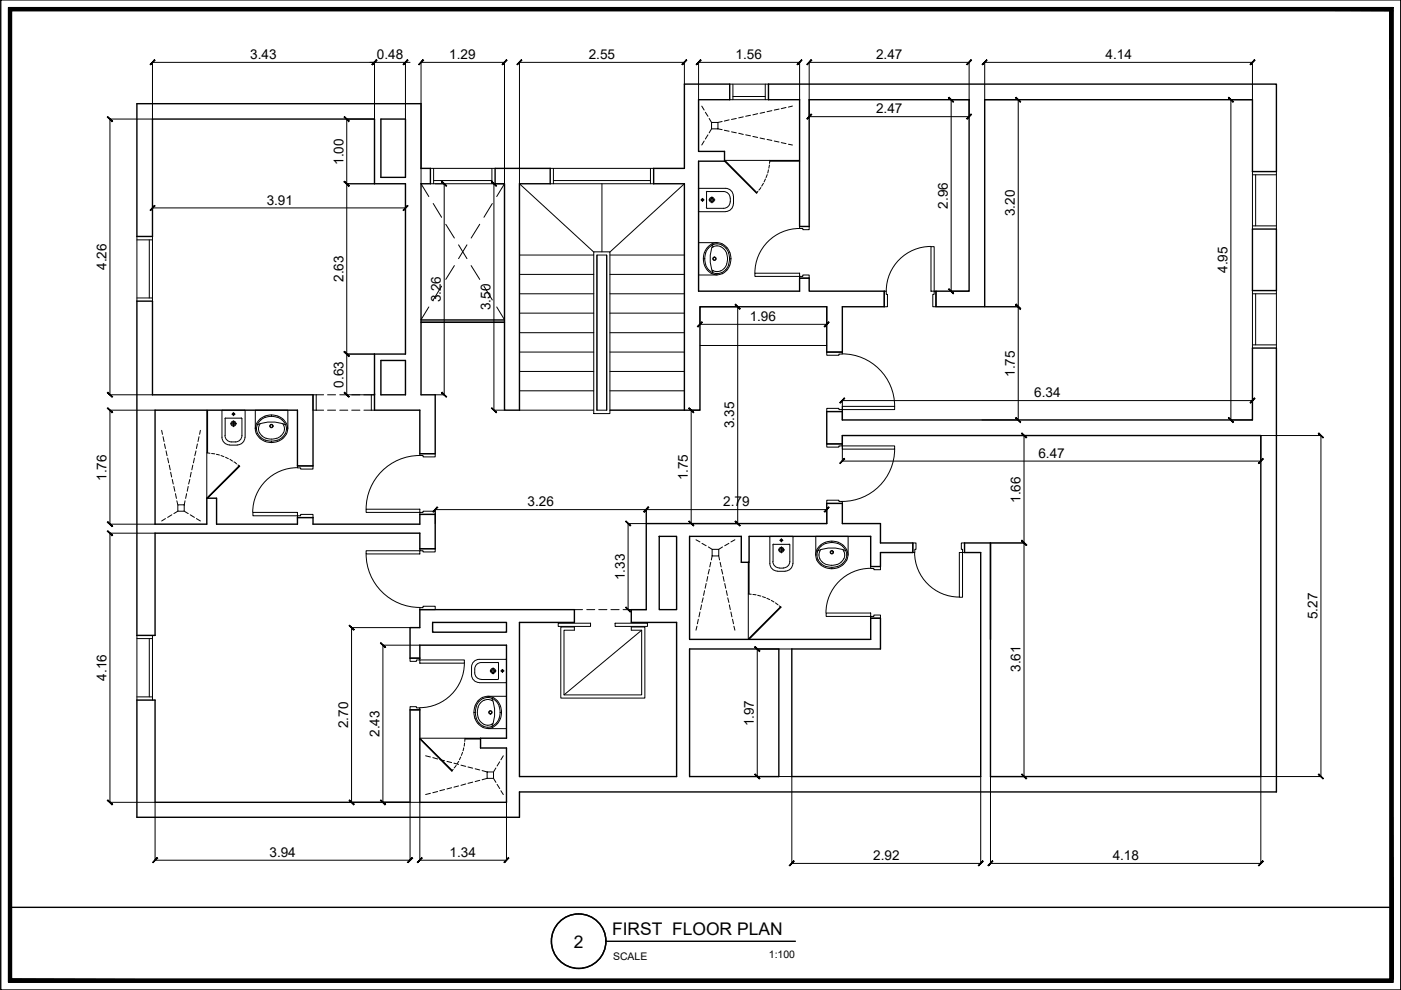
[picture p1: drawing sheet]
<svg xmlns="http://www.w3.org/2000/svg" width="297mm" height="210mm" viewBox="0 0 297 210" stroke-linecap="round" stroke-linejoin="round" font-family="sans-serif">
<!-- layer: A_WALL -->
<g fill="none" stroke="#000" stroke-width=".3">
<path d="M145.1 17.8h9.6v3.3h-6.6v11h5.5v2.1h-5.5v27.5h21.4v-2.7h2.1v2.7h15.9v3.3h-8.9v9.6h-3.3v-9.6h-26.9v22h-3.3v-48h-6.5v-3.3h6.5zM162.9 17.8h107.7v18.6h-5.1v-15.3h-56.7v43.9h-10.4v-3.3h7.1v-40.6h-33.9v26.9h-2.1v-26.9h-6.6zM29 22h60.3v13.7h2v3.3h-2v44.7h3v12.5h-3.3v-9.2h-9.6v-11.9h6.6v-36.1h-6.6v-13.8h-47.1v24.9h-3.3zM80.8 25.2h5.2v12.4h-5.2zM105 35.7h11.7v3.3h-6.6v48h-3.1v-48h-2zM265.5 48.6h5.1v13h-5.1zM29 63.9h3.3v19.8h34.1v15.1h-3.3v-11.8h-30.2v24.1h10.9v-5.5h2.1v5.5h17.2v-1.4h3.3v1.4h22.6v-2h3.3v7.2h-3.3v-3.3h-56.1v21.7h-3.9zM80.8 76.4h5.2v7.3h-5.2zM89.3 68.3h17.7M79.4 83.7h.1M139.8 113.7h3.7v15.6h-3.7zM91.7 132h15.7v2h-15.7z"/>
<path d="M146.2 137.6h18.9v27h-18.9zM29 148.4h3.9v21.7h54v-19.6h2.1v19.6h18.4v-11.5h-5.5v-2.1h5.5v-19.7h-18.4v2.7h-2.1v-6.4h2.1v-3.8h32.8v2.7h-11.7v32.6h33.4v-32.6h-9.7v-2.7h3.2v-18.3h38.3v-4.3h3.3v4.3h8.1v4.1h6.8v2.1h-6.8v2.9h-2.1v-6.4h-25.8v5.5h-1.6v-5.5h-11v21.9h38.4v-4.5h2.1v6.5h-18.8v27h40v-47.4h-3.4v-2.1h5.5v49.5h57.3v-72.3h-88.7v1.8h-3.3v-6.8h3.3v1.7h86.9v-15.2h5.1v94.1h-160.5v5.4h-81.1z"/>
</g>
<!-- layer: A_STAIR -->
<g fill="none" stroke="#000" stroke-width=".21">
<path d="M110.1 39l15.8 14.4M127.6 39v14.4M145.1 39l-15.8 14.4M110.1 58.2h15.8M110.1 54.1h15.8M125.9 53.4h3.4v34.3h-3.4zM126.6 54.1v32.9M128.6 54.1v32.9M129.3 58.2h15.8M129.3 54.1h15.8M110.1 78.8h15.8M110.1 74.6h15.8"/>
<path d="M110.1 70.5h15.8M110.1 66.4h15.8M110.1 62.3h15.8M129.3 78.8h15.8M129.3 74.6h15.8M129.3 70.5h15.8M129.3 66.4h15.8M129.3 62.3h15.8M110.1 87h15.8M110.1 82.9h15.8M126.6 87v-32.9h2v32.9M126.6 87h2"/>
<path d="M129.3 87h15.8M129.3 82.9h15.8M118.3 132.1h6.9v.7h-6.9zM118.9 132.9h2.9v.7h-2.2v13.7h16.4v-13.7h-2.2v-.7h2.9v15.1h-17.8zM121.8 129.3h1.7M124.4 129.3h1.7M126.9 129.3h1.8M129.5 129.3h1.8M130.4 132.1h6.9v.7h-6.9zM132.1 129.3h1.7M136 133.6l-16.4 13.7"/>
</g>
<!-- layer: A-FIXTURES -->
<g fill="none" stroke="#000" stroke-width=".21">
<path d="M148.2 39.9l-.1 .1M148.2 39.9h5.7M153.8 39.9a1.63 1.63 0 0 1 1.7 1.7M148.1 44.7l.1 .1M148.1 40v4.8M148.2 44.9h5.7M148.6 42.4h.7M149 42.1v.6M149.2 54.9h.2M149.4 56.2a2.78 2.78 0 0 0 2.6 2.1 2.78 2.78 0 0 0 2.7-2.1M149.4 54.9l.2 1.2M149.6 56.1l.6 1"/>
<path d="M149.6 53.6l-.2 1.3M149.8 44l.1 .2M149.8 40.7v3.3M149.9 40.6l-.1 .1M149.9 40.6h3.5a1.38 1.38 0 0 1 1.4 1.4M150.2 52.6l-.6 1M150.2 57.1l.9 .7M150.2 52.6a2.32 2.32 0 0 1 3.7 0M150.3 42.4h1.3M150.9 51.7a2.48 2.48 0 0 1 2.2 0M150.9 41.8v1.2M151 51.7a3.6 3.6 0 0 0-1.6 4.5"/>
<path d="M151 57.3l.3 .1M151.1 57.8a2.22 2.22 0 0 0 1.9 0M151.2 51.9a7.8 7.8 0 0 0 0 6M151.2 57.4l.8 .2 .8-.2M151.2 52.3a1.91 1.91 0 0 1 2.4 .6M151.3 52.3l-.3 .2M152 51.4h-3.9v6.9h3.9M153.1 51.7a3.4 3.4 0 0 1 1.9 3.2M153.6 56.9l-.8 .5M153.6 52.9l.5 .9M153.9 57.1l-.9 .7M153.9 52.6l.6 1"/>
<path d="M154.1 53.8l.1 1.1M154.2 54.9a2.82 2.82 0 0 1-.6 2M154.5 53.6a3.7 3.7 0 0 1 0 2.5M154.5 56.1l-.6 1M154.7 54.9h.3M154.8 42.8a1.38 1.38 0 0 1-1.4 1.4h-3.5M154.8 42v.8M155 54.9l-.3 1.3M155.5 43.2a1.63 1.63 0 0 1-1.7 1.6M155.5 41.6v1.6M148.4 73.3h26.9M47 87.1l4.9-.1 .1 5.7"/>
<path d="M47.1 87.1v5.6a1.63 1.63 0 0 0 1.6 1.6M47.7 88.8v3.5M47.8 88.6l-.1 .2M47.9 88.7h3.3M48.7 94.4h1.6M48.9 89.8h1.3M49.2 87.8h.7M49.5 87.5v.7M49.5 89.2v1.3M51.1 88.6l.2 .2v3.5a1.61 1.61 0 0 1-2.2 1.4 1.38 1.38 0 0 1-1.4-1.4M51.9 92.7a1.63 1.63 0 0 1-1.6 1.6M54.1 90.9v-3.9h6.9v3.9"/>
<path d="M54.4 92a3.1 3.1 0 0 0 1.8 1.6M54.5 90.1a7.8 7.8 0 0 1 6 0M54.6 91.9a3.1 3.1 0 0 0 2.9 1.6M55 90.1l-.2 .8 .2 .8M55 91.7l.6 .7M55.1 88.9a2.59 2.59 0 0 0-.7 3.1M55.2 89.8l-.2 .3M55.6 92.4l.8 .5M56.2 88.2a3.9 3.9 0 0 1 3.8 .6M56.2 88.2l-1.1 .6M56.3 88.5a2.56 2.56 0 0 0-1.7 3.4M56.4 92.9a3.3 3.3 0 0 0 2.2 0"/>
<path d="M57.5 88.3l1.3 .2M57.5 88.3l-1.2 .2M57.6 88v.3M57.6 93.6v.3M58.8 93.3l-1.3 .2M58.8 88.5l1 .5M59.8 89.1l.7 .8M59.8 92.8l-1 .5M60 89.8l.1 .3M60 88.9a2.59 2.59 0 0 1 .7 3.1M60.1 90.1a2.11 2.11 0 0 1-1.4 2.8M60.5 91.9l-.7 .9"/>
<path d="M60.5 90a2.22 2.22 0 0 1 0 1.9M60.7 92a3.7 3.7 0 0 1-4.5 1.6M163.2 113.8h4.9M163.2 113.8v5.7a1.63 1.63 0 0 0 1.7 1.6M163.9 119a1.38 1.38 0 0 0 1.3 1.4M163.9 115.5v3.6M164 115.4l-.1 .1M164 115.4h3.3M165 116.6h1.3M165.3 114.6h.7M165.7 114.2v.7M165.7 115.9v1.3"/>
<path d="M167.3 115.4l.2 .1M167.5 115.5v3.5a1.38 1.38 0 0 1-1.4 1.4M168.1 119.5a1.63 1.63 0 0 1-1.6 1.6M168.1 113.8v5.7M173 117.7v-4h6.8v4M173.2 118.7l.7 1M173.2 116.6a2.48 2.48 0 0 0 0 2.2M173.4 116.8a7.8 7.8 0 0 1 6 0M173.4 118.6a2.87 2.87 0 0 0 1.7 1.5M173.8 118.4l.6 .8 .8 .5M173.9 119.7l1.1 .6M174 116.6a1.97 1.97 0 0 0-.2 1.9"/>
<path d="M175.1 115.2a2.5 2.5 0 0 0-1.7 3.5M175.1 115.2a3.3 3.3 0 0 1 4.2 1.5M175.3 119.7a3.2 3.2 0 0 0 2.1 0M176.4 114.8v.2M177.7 115a3.1 3.1 0 0 1 1.8 1.6M177.7 115a3.7 3.7 0 0 0-4.5 1.6M178.7 116.6a1.82 1.82 0 0 1 .2 1.9M178.8 119.7l-1.1 .6M178.9 118.4l-.6 .8-.8 .5M179.3 118.6a2.87 2.87 0 0 1-1.7 1.5M179.3 116.7a2.22 2.22 0 0 1 0 2M179.5 118.7l-.7 1"/>
<path d="M179.5 116.6a2.48 2.48 0 0 1 0 2.2M164.9 121.1h1.6M165.3 120.5h.8M175 120.3a4 4 0 0 0 2.7 0M175.1 120.1a3.7 3.7 0 0 0 2.5 0M176.4 120.3v.3M100 141.4v1.7M100 141.4a1.63 1.63 0 0 1 1.6-1.6h5.8v4.8M100 143.1a1.63 1.63 0 0 0 1.6 1.6M100.5 151.1h.3M100.7 141.9v.8M100.7 142.7a1.38 1.38 0 0 0 1.3 1.3"/>
<path d="M100.7 152.4a2.8 2.8 0 0 0 3.8 1.8M100.8 151a2.73 2.73 0 0 0 3.6 3M101.2 151l.2 1.1M101.4 152.1l.5 .9M101.4 149.9l-.2 1.1M101.5 148.8a3.2 3.2 0 0 0-.7 2.2M101.6 144.8h5.7M101.9 153l.7 .6M102.1 144.1h3.5M102.3 147.8a3.7 3.7 0 0 0-1.6 4.6M102.3 147.9a2.48 2.48 0 0 1 2.2 0M102.6 153.6l.8 .2 .8-.2"/>
<path d="M103.4 147.6h4v6.9h-4M103.9 142.3h1.3M104.3 148a7.8 7.8 0 0 1 0 6M104.4 148.1l.9 .7M104.4 148.1a2.4 2.4 0 0 0-2.8 .7M104.5 148.6a2.1 2.1 0 0 0-3.1 1.3M104.5 153.4l-.3 .2M104.5 147.8l.9 .8M104.5 141.6v1.3M105.3 148.8l.5 1M105.4 153.4l-.9 .8M105.5 148.6l.6 1.1"/>
<path d="M105.5 140.4l.2 .2M105.6 140.5h-3.6a1.38 1.38 0 0 0-1.3 1.4M105.7 140.6v3.3l-.2 .1M105.8 149.8a3.7 3.7 0 0 1 0 2.5M105.8 152.3a2.87 2.87 0 0 1-1.4 1.7M106.1 151.1h.2M106.1 152.4l-.6 1M106.1 149.7l.2 1.3M106.2 142.3h.7M106.3 151l-.2 1.4M106.5 141.9v.7M107.4 144.6l-.1 .1"/>
<circle cx="148.9" cy="42.4" r=".23"/>
<circle cx="150.9" cy="42.4" r=".36"/>
<circle cx="150.9" cy="42.4" r=".53"/>
<circle cx="151.5" cy="54.9" r=".28"/>
<circle cx="151.5" cy="54.9" r=".36"/>
<circle cx="49.5" cy="89.8" r=".53"/>
<circle cx="49.5" cy="89.8" r=".36"/>
<circle cx="49.5" cy="87.8" r=".23"/>
<circle cx="57.5" cy="90.3" r=".36"/>
<circle cx="57.5" cy="90.3" r=".28"/>
<circle cx="165.7" cy="116.6" r=".53"/>
<circle cx="165.7" cy="116.6" r=".36"/>
<circle cx="165.7" cy="114.5" r=".23"/>
<circle cx="176.4" cy="117.1" r=".36"/>
<circle cx="176.4" cy="117.1" r=".28"/>
<circle cx="104" cy="151" r=".36"/>
<circle cx="104" cy="151" r=".28"/>
<circle cx="104.5" cy="142.2" r=".53"/>
<circle cx="104.5" cy="142.2" r=".36"/>
<circle cx="106.5" cy="142.2" r=".23"/>
</g>
<!-- layer: A_WINDOW -->
<g fill="none" stroke="#000" stroke-width=".21">
<path d="M154.7 17.8h8.2M155.4 17.8v3.3M162.2 17.8v3.3M91.3 39h13.7M91.3 35.7h13.7M91.9 35.7v3.3M91.9 38.3h12.4M104.3 35.7v3.3M116.7 39h21.9M116.7 35.7h21.9M117.3 38.3h20.6M117.3 35.7v3.3"/>
<path d="M137.9 35.7v3.3M154.7 21.1h8.2M155.4 20.5h6.8M265.5 37.1h5.1M265.5 36.4v12.2M266.2 37.1v10.8M270.6 36.4v12.2M29 50.9h3.3M29 50.1v13.8M31.7 50.9v12.3M32.3 50.1v13.8M265.5 47.9h5.1"/>
<path d="M29 63.2h3.3M89.3 68h17.7M89.3 67.8h17.7M265.5 61.6v12.2M265.5 73.1h5.1M265.5 62.3h5.1M266.2 62.3v10.8M270.6 61.6v12.2M29 134.7v13.7M29 135.4h3.3M31.7 135.4v12.4M32.3 134.7v13.7"/>
<path d="M29 147.8h3.3"/>
</g>
<!-- layer: A_DOOR -->
<g fill="none" stroke="#000" stroke-width=".21">
<path d="M160 57.9h9.5v.7h-9.5zM169.5 48.4a9.5 9.5 0 0 0-9.5 9.5M169.5 58.6h.7v-.3h1.4v.7h-2.1zM169.5 48h2.1v.7h-1.4v-.3h-.7zM197.4 52.3a9.5 9.5 0 0 0-9.5 9.4M197.4 52.3h.7v9.4h-.7zM175.3 74.6h3.3v.5h-.7v.2h-2.6zM178.6 75a11.1 11.1 0 0 1 11.1 11.1M187.5 61.7h.4v.7h.3v2.6h-.7zM198.1 61.7h.3v3.3h-.6v-2.6h.3zM63 99.2a9.5 9.5 0 0 0-9.4 9.4M63.1 98.8h3.3v.7h-2.7v-.3h-.6z"/>
<path d="M67 83.7v3.3M68.6 83.7h-2.2v3.3h2.2M69.5 87h1.6M69.5 83.7h1.6M72 87h1.7M72 83.7h1.7M74.6 87h1.7M74.6 83.7h1.7M77.2 87h2.2M77.2 83.7h2.2M78.7 83.7v3.3M89 96.6a11.4 11.4 0 0 0-11.4 11.3"/>
<path d="M89 96.2h3.3v.7h-2.6v-.3h-.7zM175.3 86.6h2.6v.2h.7v.5h-3.3zM175.3 94.1h3.3v.4h-.7v.3h-2.6zM178.6 86.2h11.1v.6h-11.1zM178.6 94.5h11.1v.7h-11.1zM189.7 95.2a11.1 11.1 0 0 1-11.1 11.1M53.6 108.6h9.5v.8h-9.5zM63.1 109.4h.6v-.3h2.7v.6h-3.3zM77.6 117.4a11.4 11.4 0 0 0 11.4 11.4M77.6 116.8h11.4v.6h-11.4zM77.6 108h11.4v.6h-11.4zM89 116.3h3.3v.7h-2.6v-.2h-.7z"/>
<path d="M89 108.6h.7v-.2h2.6v.7h-3.3zM175.3 106.1h2.6v.2h.7v.4h-3.3zM193.5 115.1h.7v1.4h-.2v.7h-.5zM193.9 117.1a9.5 9.5 0 0 0 9.5 9.5M203.4 117.2h.7v9.4h-.7zM203.8 115.1h.7v2.1h-.4v-.7h-.3zM86.9 139.5h2.1v.4h-.7v.3h-1.4zM89 139.9h9.5v.7h-9.5zM89 128.8h.7v-.3h2.6v.8h-3.3zM175.2 130h9.4v.7h-9.4zM184.6 120.5a9.5 9.5 0 0 0-9.5 9.5M184.6 130.7h.7v-.3h1.4v.7h-2.1z"/>
<path d="M184.6 120.1h2.1v.7h-1.4v-.3h-.7zM86.9 149.8h1.4v.3h.7v.4h-2.1zM98.5 140.6a9.5 9.5 0 0 1-9.5 9.4"/>
</g>
<!-- layer: A_WALL -->
<g fill="none" stroke="#000" stroke-width=".21">
<path d="M89.3 39l1.6 2.7M107 39l-1.7 2.7M148.8 22.5l.5 .8M149.3 29.9l-.5 .8M149.5 23.8l.6 .9M150.1 28.6l-.6 .9M150.4 25.1l.5 .9M150.9 26h1.3v1.3h-1.3zM150.9 27.3l-.5 .9M152.2 27.3l.9 .2M153.1 25.8l-.9 .2M153.6 27.6l1 .2"/>
<path d="M154.6 25.4l-1 .3M155.1 28l1 .2M156.1 25.1l-1 .2M156.6 28.3l1 .2M157.6 24.8l-1 .2M158.1 28.6l1 .2M159.1 24.4l-1 .3M159.6 28.9l1 .2M160.6 24.1l-1 .3M161.1 29.3l1 .2M162.1 23.8l-1 .2M162.6 29.6l1 .2"/>
<path d="M163.6 23.5l-1 .2M164.2 29.9l1 .2M165.2 23.1l-1 .2M165.6 30.2l1.1 .3M166.7 22.8l-1.1 .2M167.2 30.6l.8 .1M168 22.5l-.8 .2M91.8 43.2l1.8 2.9M94.5 47.6l1.8 2.9M96.3 56.3l-1.8 2.9M97.2 51.9l1.8 2.9M99 51.9l-1.8 2.9"/>
<path d="M99.9 56.3l1.8 2.9M101.7 47.6l-1.8 2.9M104.4 43.2l-1.8 2.9M90.9 65.1l-1.6 2.7M93.6 60.7l-1.8 2.9M102.6 60.7l1.8 2.9M105.3 65.1l1.7 2.7M34.3 91.2l.1 .9M34.6 92.6l.2 1M34.9 94.1l.2 1M35.2 95.6l.2 1M35.5 97.1l.3 1"/>
<path d="M35.9 98.6l.2 1M40.9 98.6l-.2 1M41.2 97.1l-.2 1M41.6 95.6l-.3 1M41.9 94.1l-.3 1M42.2 92.6l-.2 1M42.5 91.2l-.2 .9M35.1 110l-.8 .5M36.2 100.1l.2 1M36.4 109.1l-.9 .6M36.5 101.7l.2 .9M36.9 103.1l.2 1.1"/>
<path d="M37.2 104.7l.2 1M37.5 106.2l.2 .8M37.7 107h1.4v1.4h-1.4zM37.7 108.4l-.8 .5M39.1 108.4l.8 .5M39.2 106.2l-.1 .8M39.6 104.7l-.2 1M39.9 103.1l-.2 1.1M40.2 101.7l-.2 .9M40.3 109.1l.9 .6M40.5 100.1l-.2 1M41.6 110l.9 .5"/>
<path d="M147.6 114.4l.8 .5M148.8 115.2l.9 .5M150.2 116l.8 .5M150.7 119.2l-.2 1M151 116.5h1.4v1.4h-1.4zM151 117.9l-.2 .8M152.4 117.9l.2 .8M152.7 119.2l.2 1M153.2 116l-.8 .5M154.5 115.2l-.8 .5M155.8 114.4l-.8 .5M147.8 132.8l-.2 .8"/>
<path d="M148.1 131.3l-.2 1M148.4 129.8l-.2 1M148.7 128.2l-.2 1.1M149.1 126.8l-.3 .9M149.4 125.2l-.2 1.1M149.7 123.7l-.2 1M150.1 122.2l-.3 1M150.4 120.7l-.3 1M153 120.7l.2 1M153.3 122.2l.2 1M153.7 123.7l.2 1M154 125.2l.2 1.1"/>
<path d="M154.3 126.8l.2 .9M154.6 128.2l.2 1.1M155 129.8l.2 1M155.3 131.3l.2 1M155.6 132.8l.2 .8M90.2 160.2l1.1 .3M91.3 168.2l-1.1 .3M91.8 160.6l1 .3M92.8 167.8l-1 .3M93.2 161.1l1.1 .2M94.3 167.4l-1.1 .3M94.8 161.4l.9 .3"/>
<path d="M95.7 167l-.9 .3M96.3 161.8l.9 .3M97.2 166.6l-.9 .3M97.7 162.2l1 .3M98.7 166.2l-1 .3M99.2 162.6l1 .3M100.2 165.8l-1 .3M100.7 163l1 .3M101.7 165.5l-1 .2M102.2 163.4l1.1 .3M103.3 163.7h1.3v1.3h-1.3zM103.3 165l-1.1 .3"/>
<path d="M104.6 165l.5 .9M105.1 162.8l-.5 .9M105.4 166.3l.5 .9M105.9 161.5l-.5 .9M106.2 167.7l.5 .8M106.7 160.2l-.5 .9"/>
</g>
<!-- layer: 0 -->
<g fill="none" stroke="#000" stroke-width=".21">
<path d="M153.6 34.2l.1-.1 6.8 6.8-.1 .1zM153.6 34h9.6M161.3 39.8l-.4 .5M161.9 38.9l-.4 .6M162.3 37.9l-.3 .7M162.7 37l-.3 .6M162.9 36l-.1 .7M163.1 35l-.1 .7M163.2 34.2l-.1 .4M169.5 34h-6.3v.2h6.3M160.7 40.6l-.3 .4M43.8 87v9h.2v-9"/>
<path d="M43.8 96v9.6M44 96l.5 .1M44.9 96.2h.6M45.9 96.3l.6 .2M46.8 96.6l.7 .2M47.8 97l.6 .3M48.8 97.4l.5 .4M49.6 97.9l.6 .5M50.4 98.6l.4 .3M43.9 105.5l6.8-6.8 .1 .2-6.8 6.7zM158.7 119.2v6.8h.1v-6.8M158.7 126v9.6"/>
<path d="M158.7 135.4l6.8-6.8 .1 .1-6.8 6.9zM158.8 126h.5M159.6 126l.7 .1M160.6 126.2l.7 .2M161.7 126.5l.6 .2M162.6 126.8l.6 .3M163.5 127.3l.6 .3M164.4 127.8l.6 .4M165.2 128.5l.4 .2M89 156.5h9.6M89.1 156.6l6.8 6.8-.1 .1-6.8-6.8zM98.1 159.5l-.3 .7"/>
<path d="M98.3 158.6l-.1 .6M98.5 157.5l-.1 .7M98.6 156.7l-.1 .5M101.9 156.5h-3.3v.2h3.3M96.1 163.1l-.3 .4M96.7 162.3l-.4 .5M97.3 161.4l-.4 .6M97.7 160.5l-.3 .6"/>
</g>
<!-- layer: A_DIM -->
<g fill="none" stroke="#000" stroke-width=".21">
<path d="M78.4 13.2h1M79.4 13.2h7.5M79.4 13.2v12M86 13.2v12M145.1 17.8v-4.6h-35v25.8M171.6 13.2h33.9v11.5h-33.9zM79.4 25.2v-12h-47.1v12h-9v58.5h9M79.4 25.2h-5.9v13.8h5.9h-5.9v36.1h5.9h-5.9v8.6h5.9M89.3 39v-25.8h17.7v25.8h-2.3v48h2.3M92.3 39h1.9v44.7h-1.9M148.1 21.1v-7.9h21.4v7.9M205.5 21.1h-3.8v40.6h3.8"/>
<path d="M32.3 44.7v-.6h53.7v.6M175.3 65v3.8h-26.9v-3.8h8v46h-9.9v-24h1.9M32.9 87h-9.6v24.1h9.6M178.6 92.3v5.5h88.7v-5.5h12.8v72.3h-12.8v18.5h-57.3v-18.5h7.1v-49.5M178.6 89v-4.1h86.9v4.1h-4.5v-67.9h4.5v-7.9h-56.7v7.9h7.1v43.9h-7.1h7.1v24h-7.7M210 92.3h7.1v22.8M32.9 113h-9.6v57.1h9.6v12.3h54v-12.3h-12.4v-37h12.4M137 108h38.3v3M137 108v3h-3.8v18.3h3.8M137 108h-44.7v3M210 115.1h7.1M89 136.8h-7.8v33.3h7.8v12.3h18.4v-12.3"/>
<path d="M167.9 137.6h-7.3v27h7.3v18.5h40v-18.5"/>
</g>
<!-- layer: 0 -->
<g fill="#000" stroke="#000" stroke-width=".21">
<path d="M1.8 2.3l.6 205.3v-205.3zM1.8 2.3l.6 205.3h-.6z"/>
<path d="M32.8 12.7l-.9 1 1-.9zM32.8 12.7l-.9 1-.1-.1z"/>
<path d="M78.9 13.6l.1 .1 .8-1zM79.8 12.7l.1 .1-.9 .9z"/>
<path d="M78.9 13.6l.1 .1 .8-1zM79.8 12.7l.1 .1-.9 .9z"/>
<path d="M86.4 12.7l-.9 1 1-.9zM86.4 12.7l-.9 1v-.1z"/>
<path d="M89.7 12.7l-.9 1 1-.9zM89.7 12.7l-.9 1v-.1z"/>
<path d="M107.4 12.7l-.9 .9v.1zM107.4 12.7l.1 .1-1 .9z"/>
<path d="M110.6 12.7l-.9 1 .9-.9zM109.6 13.6l1-.9-.9 1z"/>
<path d="M144.6 13.6l.1 .1 .8-1zM145.5 12.7l.1 .1-.9 .9z"/>
<path d="M148.5 12.7l-.8 1 1-.9zM148.5 12.7l-.8 1-.1-.1z"/>
<path d="M169 13.6l.1 .1 .9-1zM170 12.7v.1l-.9 .9z"/>
<path d="M172 12.7l-.9 1 1-.9zM172 12.7l-.9 1v-.1z"/>
<path d="M204.9 13.6l.1 .1 .9-1zM205.9 12.7l.1 .1-1 .9z"/>
<path d="M209.2 12.7l-.9 1 1-.9zM208.2 13.6l1-.9-.9 1z"/>
<path d="M266 12.7l-1 .9 .1 .1zM266 12.7l.1 .1-1 .9z"/>
<path d="M1.8 1.6l293.5 .7v-.7zM1.8 1.6l293.5 .7h-293.5z"/>
<path d="M294.7 2.3l.6 205.3v-205.3zM294.7 2.3l.6 205.3h-.6z"/>
<path d="M22.8 24.8l.9 1 .2-.1zM22.8 24.8l.1-.1 1 1z"/>
<path d="M73 38.5l1 .9-.9-.9zM73 38.5l1 .9-.1 .1z"/>
<path d="M73 24.8l.9 1 .1-.1zM73 24.8l.1-.1 .9 1z"/>
<path d="M73 38.5l.9 1 .1-.1zM73 38.5h.1l.9 .9z"/>
<path d="M93.6 38.5l1 1 .1-.1zM93.6 38.5h.2l.9 .9z"/>
<path d="M104.2 38.5l1 1 .1-.1zM104.3 38.5l1 .9-1.1-.9z"/>
<path d="M172 24.2l-.9 1 1-.9zM172 24.2l-.9 1z"/>
<path d="M201.1 20.7l1 1 .1-.1zM201.1 20.7l.1-.1 1 1z"/>
<path d="M205.9 24.2l-1 1h.1zM205.9 24.2l.1 .1-1 .9z"/>
<path d="M215.3 20.7l1 1 .1-.1zM215.3 20.7l.2-.1 .9 1z"/>
<path d="M260.5 20.7l.9 1 .1-.1zM260.5 20.6l1 1-1-.9z"/>
<path d="M32.8 43.6l-.9 1 1-.9zM32.8 43.6l-.9 1-.1-.1z"/>
<path d="M86.4 43.6l-.9 .9v.1zM86.4 43.6l.1 .1-1 .9z"/>
<path d="M73 74.6l1 .9-.9-1zM73 74.6l1 .9-.1 .1z"/>
<path d="M73 74.6l.9 1 .1-.1zM73 74.6l.1-.1 .9 1z"/>
<path d="M148.8 68.3l-.8 1 .9-1zM147.9 69.2l.9-.9-.8 1z"/>
<path d="M155.9 64.6l.9 1 .1-.1zM155.9 64.6l.1-.1 .9 1z"/>
<path d="M174.7 69.2l.2 .1 .8-1zM175.7 68.3h.1l-.9 1z"/>
<path d="M201.1 61.3l1.1 .9-1-1zM201.1 61.3l1.1 .9-.1 .1z"/>
<path d="M215.5 64.5l-.2 .1 1.1 .9zM215.3 64.6l1.1 .9-.1 .1z"/>
<path d="M215.3 64.6l1 1 .1-.1zM215.5 64.5l.9 1-1.1-.9z"/>
<path d="M22.8 83.3l1.1 .8-1-.9zM22.8 83.3l1.1 .8-.2 .1z"/>
<path d="M22.8 86.5l.9 1 .2-.1zM22.8 86.5h.1l1 .9z"/>
<path d="M73.1 83.2l-.1 .1 1 .8zM73 83.3l1 .8-.1 .1z"/>
<path d="M93.8 83.2l-.2 .1 1.1 .8zM93.6 83.3l1.1 .8-.1 .1z"/>
<path d="M104.3 86.5h-.1l1.1 .9zM104.2 86.5l1.1 .9-.1 .1z"/>
<path d="M146 86.5l1 1 .1-.1zM146 86.5h.1l1 .9z"/>
<path d="M179 97.2l-.9 1.1 1-1zM179 97.2l-.9 1.1-.1-.1z"/>
<path d="M179 84.4l-.9 1 1-.9zM179 84.4l-.9 1h-.1z"/>
<path d="M215.3 88.6l1.1 .9-.9-1zM215.3 88.6l1.1 .9-.1 .1z"/>
<path d="M216.6 91.9l.9 1 .2-.1zM216.7 91.8l1 1-1.1-.9z"/>
<path d="M260.5 88.5v.1l1 .9zM260.5 88.6l1 .9-.1 .1z"/>
<path d="M266 84.4l-1 1h.1zM266 84.4l.1 .1-1 .9z"/>
<path d="M267.7 97.2l-.9 1 .1 .1zM267.7 97.2l.2 .1-1 1z"/>
<path d="M279.5 91.9l1 1 .1-.1zM279.6 91.8l1 1-1.1-.9z"/>
<path d="M22.9 110.6l-.1 .1 1.1 .9zM22.8 110.7l1.1 .9h-.2z"/>
<path d="M22.8 112.6l.9 1 .2-.1zM22.8 112.6l.1-.1 1 1z"/>
<path d="M92.7 107.5l-.9 1.1 1-1zM92.7 107.5l-.9 1.1v-.1z"/>
<path d="M132.7 110.5l.9 1 .1-.1zM132.7 110.5l1 .9-1-.9z"/>
<path d="M136.5 108.5l.1 .1 .8-1.1zM137.4 107.5l.1 .1-.9 1z"/>
<path d="M137.4 107.5l-.8 1.1 .9-1zM137.4 107.5l-.8 1.1-.1-.1z"/>
<path d="M146.1 110.5h-.1l1.1 .9zM146 110.5l1.1 .9-.1 .1z"/>
<path d="M155.9 110.5l1 .9-.9-.9zM155.9 110.5l1 .9-.1 .1z"/>
<path d="M174.7 108.5l.2 .1 .8-1.1zM175.7 107.5l.1 .1-.9 1z"/>
<path d="M216.7 114.6l-.1 .1 1.1 .8zM216.6 114.7l1.1 .8-.2 .1z"/>
<path d="M216.6 114.7l.9 .9 .2-.1zM216.7 114.6l1 .9-1.1-.8z"/>
<path d="M74 132.6l1 1 .1-.1zM74.1 132.6l1 .9-1.1-.9z"/>
<path d="M80.7 136.4l.9 .9 .1-.1zM80.8 136.2l.9 1-1-.8z"/>
<path d="M132.7 128.7v.1l1 .9zM132.7 128.8l1 .9-.1 .1z"/>
<path d="M160 137.2l1 .9 .1-.1zM160 137.2l.1-.1 1 .9z"/>
<path d="M22.8 169.7l1.1 .8-1-.9zM22.8 169.7l1.1 .8-.2 .2z"/>
<path d="M74.1 169.6l-.1 .1 1.1 .8zM74 169.7l1.1 .8-.1 .2z"/>
<path d="M80.8 169.6l-.1 .1 1 .8zM80.7 169.7l1 .8-.1 .2z"/>
<path d="M160 164.2l1.1 .9-1-1zM160 164.2l1.1 .9-.1 .1z"/>
<path d="M216.7 164.1l-.1 .1 1.1 .9zM216.6 164.2l1.1 .9-.2 .1z"/>
<path d="M279.5 164.2l1.1 .9-1-1zM279.5 164.2l1.1 .9-.1 .1z"/>
<path d="M33.3 181.8l-.8 1.1 .9-.9zM33.3 181.8l-.8 1.1-.1-.1z"/>
<path d="M86.4 182.8l.1 .1 .9-1.1zM87.4 181.8l.1 .2-1 .9z"/>
<path d="M89.4 181.8l-.9 1.1 1-.9zM89.4 181.8l-.9 1.1v-.1z"/>
<path d="M106.8 182.8l.2 .1 .8-1.1zM107.8 181.8l.1 .2-.9 .9z"/>
<path d="M168.3 182.5l-.8 1.1 .9-1zM168.3 182.5l-.8 1.1-.2-.1z"/>
<path d="M208.4 182.5l-1 1 .1 .1zM208.4 182.5l.1 .1-1 1z"/>
<path d="M210.4 182.5l-.8 1.1 .9-1zM210.4 182.5l-.8 1.1-.1-.1z"/>
<path d="M267.7 182.5l-.9 1 .1 .1zM267.7 182.5l.2 .1-1 1z"/>
<path d="M1.8 207.6l293.5 .7v-.7zM1.8 207.6l293.5 .7h-293.5z"/>
</g>
<path d="M.2 0h296.8v209.9h-296.8zM1.8 1.6h293.5v206.7h-293.5zM2.4 2.3h292.3v205.3h-292.3zM2.4 192.4h292.3" fill="none" stroke="#000" stroke-width=".3"/>
<!-- layer: TILTLE BLOCK_1 -->
<circle cx="122.7" cy="199.6" r="5.8" fill="none" stroke="#000" stroke-width=".3"/>
<!-- layer: A_TEXT -->
<path d="M128.5 199.6h40.1" fill="none" stroke="#000" stroke-width=".3"/>
<g font-size="3.7">
<text x="121.7" y="201.1">2</text>
<text x="129.8" y="198.3">FIRST FLOOR PLAN</text>
</g>
<g font-size="2.9">
<text x="53.1" y="12.5">3.43</text>
<text x="79.9" y="12.5">0.48</text>
<text x="95.2" y="12.5">1.29</text>
<text x="124.8" y="12.5">2.55</text>
<text x="155.9" y="12.5">1.56</text>
<text x="185.7" y="12.5">2.47</text>
<text x="234.4" y="12.5">4.14</text>
<text x="185.7" y="24.1">2.47</text>
<text x="72.8" y="35" transform="rotate(-90 72.8 35)">1.00</text>
<text x="56.5" y="43.4">3.91</text>
<text x="200.9" y="44.2" transform="rotate(-90 200.9 44.2)">2.96</text>
<text x="215.2" y="45.9" transform="rotate(-90 215.2 45.9)">3.20</text>
<text x="22.6" y="57.2" transform="rotate(-90 22.6 57.2)">4.26</text>
<text x="72.8" y="59.8" transform="rotate(-90 72.8 59.8)">2.63</text>
<text x="260.3" y="57.8" transform="rotate(-90 260.3 57.8)">4.95</text>
<text x="93.5" y="64.1" transform="rotate(-90 93.5 64.1)">3.26</text>
<text x="104" y="65.8" transform="rotate(-90 104 65.8)">3.50</text>
<text x="158.9" y="68">1.96</text>
<text x="72.8" y="82.2" transform="rotate(-90 72.8 82.2)">0.63</text>
<text x="215.2" y="79.9" transform="rotate(-90 215.2 79.9)">1.75</text>
<text x="219.3" y="84.2">6.34</text>
<text x="155.7" y="90.8" transform="rotate(-90 155.7 90.8)">3.35</text>
<text x="22.6" y="102" transform="rotate(-90 22.6 102)">1.76</text>
<text x="145.8" y="101.9" transform="rotate(-90 145.8 101.9)">1.75</text>
<text x="220.2" y="97">6.47</text>
<text x="111.9" y="107.3">3.26</text>
<text x="153.4" y="107.3">2.79</text>
<text x="216.4" y="106.6" transform="rotate(-90 216.4 106.6)">1.66</text>
<text x="132.4" y="123" transform="rotate(-90 132.4 123)">1.33</text>
<text x="279.3" y="131.3" transform="rotate(-90 279.3 131.3)">5.27</text>
<text x="216.4" y="142.5" transform="rotate(-90 216.4 142.5)">3.61</text>
<text x="22.6" y="144.3" transform="rotate(-90 22.6 144.3)">4.16</text>
<text x="73.8" y="154.4" transform="rotate(-90 73.8 154.4)">2.70</text>
<text x="159.8" y="154" transform="rotate(-90 159.8 154)">1.97</text>
<text x="80.5" y="156.2" transform="rotate(-90 80.5 156.2)">2.43</text>
<text x="57.1" y="181.6">3.94</text>
<text x="95.3" y="181.6">1.34</text>
<text x="185.2" y="182.3">2.92</text>
<text x="235.9" y="182.3">4.18</text>
</g>
<g font-size="2.2">
<text x="130" y="203.5">SCALE</text>
<text x="163" y="203.2">1:100</text>
</g>
</svg>
